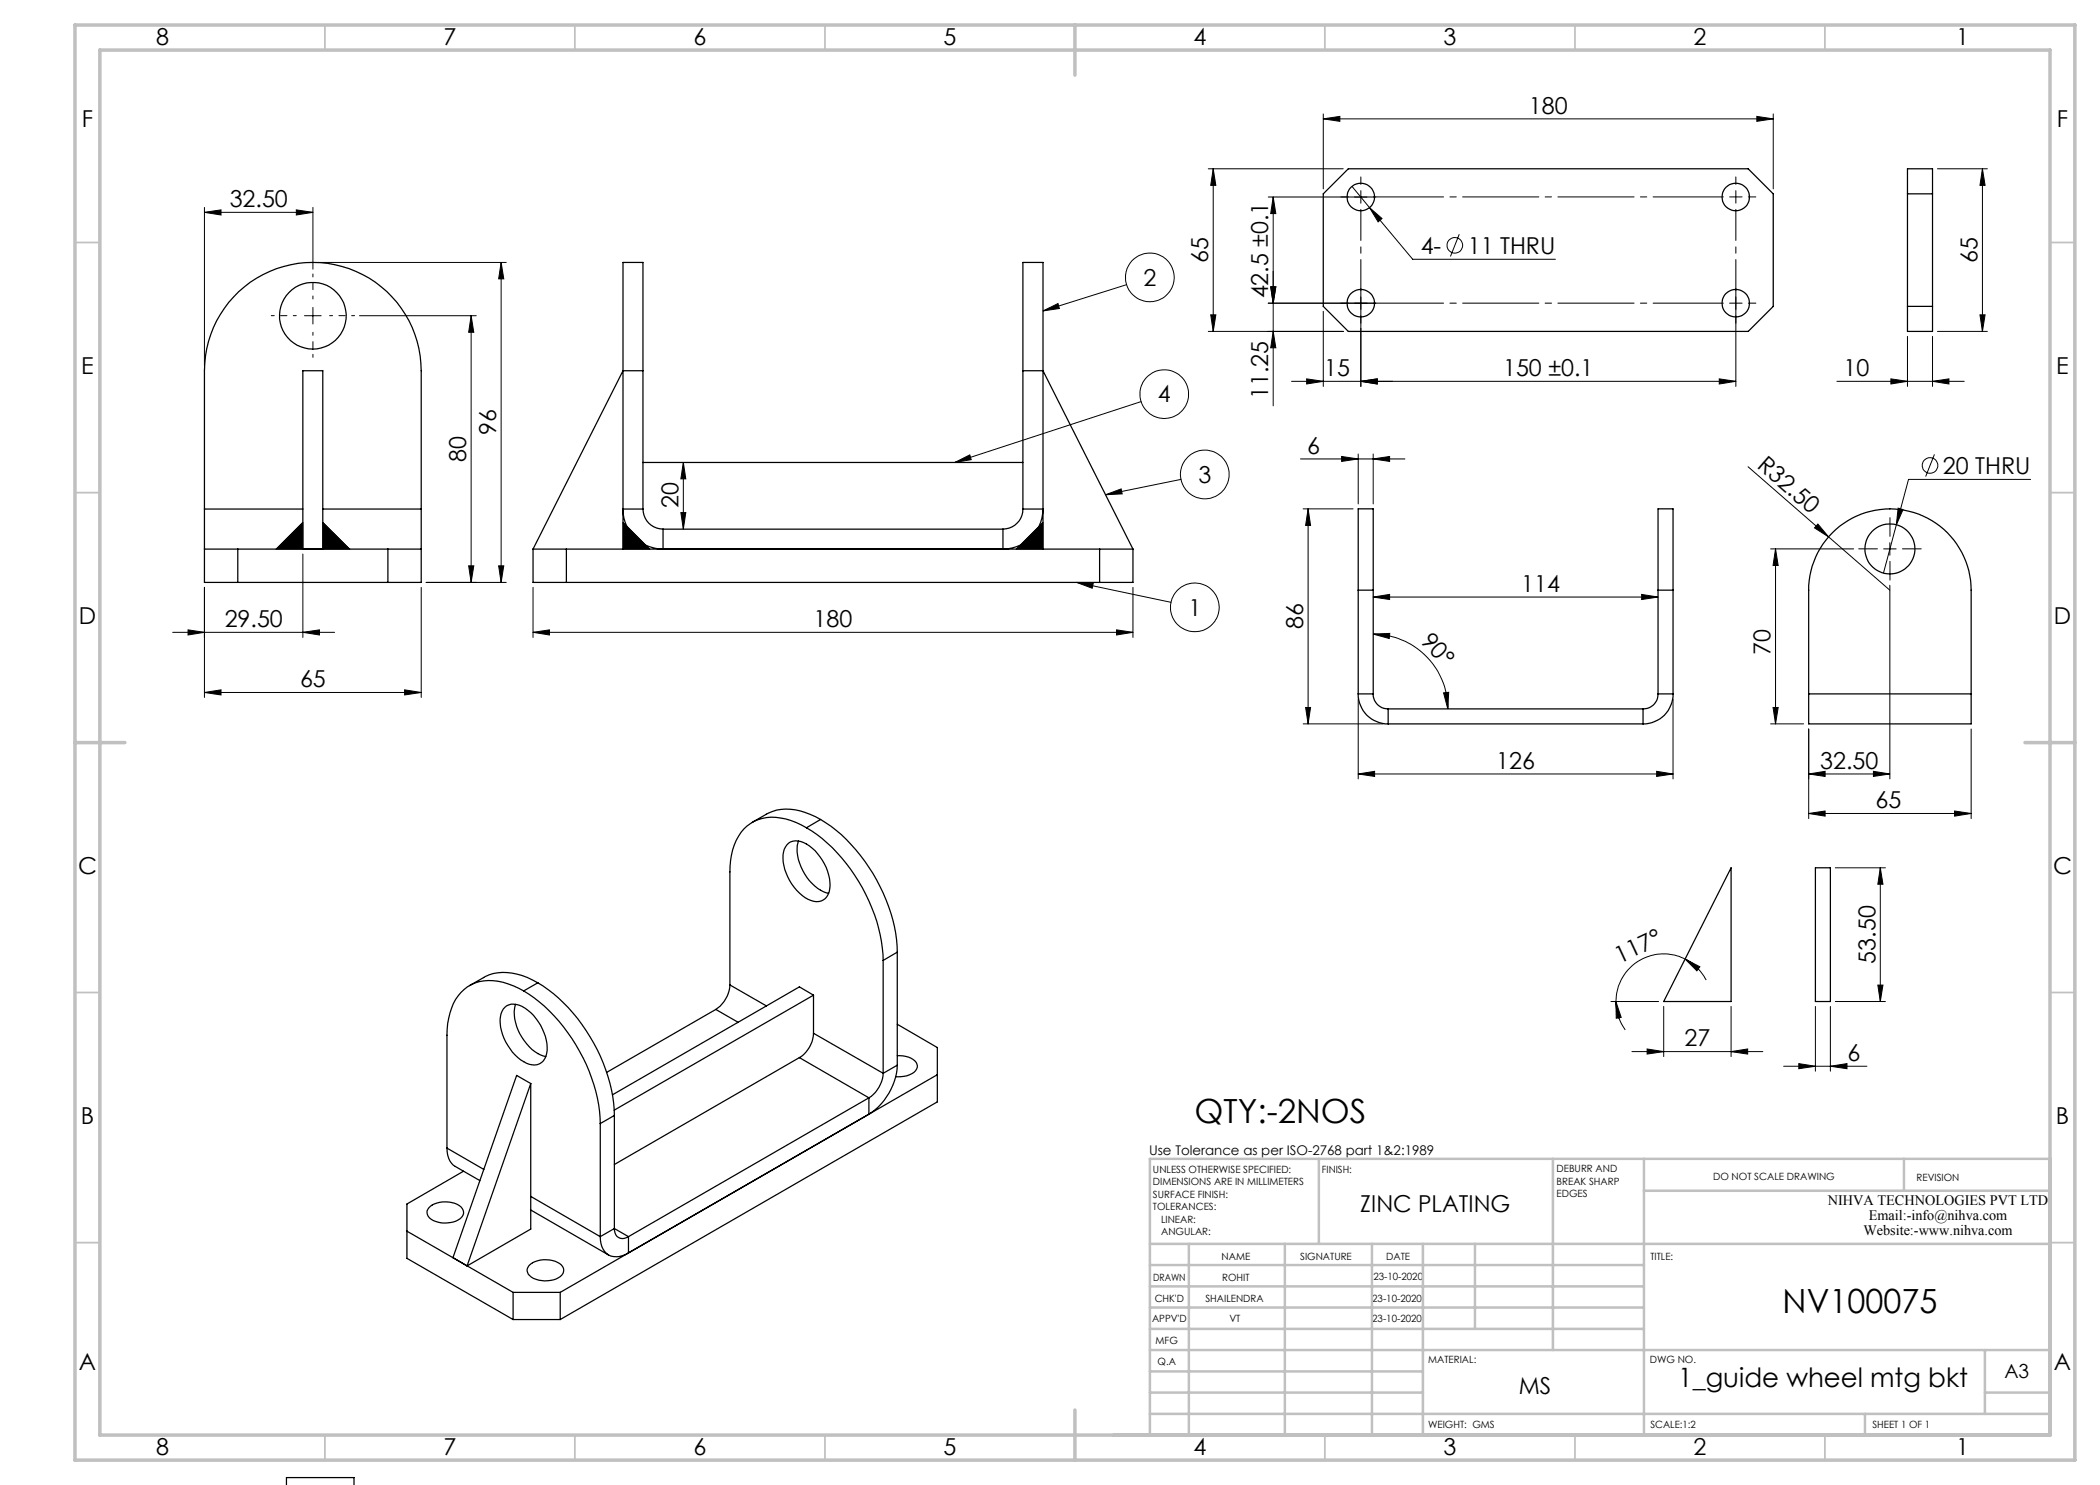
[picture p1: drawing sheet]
<svg xmlns="http://www.w3.org/2000/svg" width="420mm" height="297mm" viewBox="0 0 420 297" stroke-linecap="round" stroke-linejoin="round" font-family="sans-serif">
<g fill="none" stroke="#000" stroke-width=".2">
<path d="M241.7 33.8h26.9M242.6 33.8l.6 3.3h-1.1zM242.6 33.8v32.5M253.6 39.4h21.6M254.6 39.4v41.8M254.6 39.4l.6 3.3h-1.1zM264.7 23.8l3.3-.5v1zM264.7 22.8v15M264.7 23.8h89.9M270.4 37.3l3.5 4.2M272.2 38.1v2.5M351.4 23.3l3.2 .5-3.2 .5z"/>
<path d="M354.6 22.8v15M387.5 33.8h10M396.5 33.8l.5 3.3h-1zM396.5 33.8v32.5M40.9 42.5l3.3-.5v1zM40.9 41.5v31.7M40.9 42.5h21.7M59.3 42l3.3 .5-3.3 .5zM62.6 41.5v12.3M63.6 52.5h37.6M100.2 52.5l.6 3.3h-1.1zM100.2 52.5v64"/>
<path d="M225.3 56.9l-16.7 5.3M254.1 57.4h1.1l-.6 3.2zM272.2 57.6v19.7M273.9 41.5l2.5 2.2-.8 .7zM273.9 41.5l8.6 10.4h28.6M291.9 46.8l-1.8 4.5M347.2 57.6v19.7M60.9 63.1h3.3M62.6 61.5v3.3M71.9 63.1h23.3M94.2 63.1v53.4M94.2 63.1l.6 3.4h-1.1z"/>
<path d="M208.6 62.2l3-1.5 .3 1zM241.7 66.3h26.9M242.1 63h1.1l-.6 3.3zM254.6 66.3l.6 3.3h-1.1zM258.3 76.3h88.9M261.3 75.8l3.4 .5-3.4 .5zM264.7 62.3v15M272.2 76.3l3.2-.5v1zM275.2 60.6h-21.6M343.9 75.8l3.3 .5-3.3 .5zM367.4 76.3h25.5M378.2 75.8l3.3 .5-3.3 .5z"/>
<path d="M381.5 67.3v10M386.5 76.3l3.3-.5v1zM386.5 67.3v10M387.5 66.3h10M396 63h1l-.5 3.3zM136.7 92.5l.5 3.3h-1zM136.7 92.5v13.3M191 92.5l3-1.5 .2 .9zM221.1 99l3.1-1.2 .2 1zM228.2 80.3l-37.2 12.2M236.2 95.9l-15.1 3.1M260.1 91.8h20.9"/>
<path d="M268.3 91.3l3.3 .5-3.3 .5zM271.6 90.8v10M274.6 91.8l3.3-.5v1zM274.6 90.8v10M349.6 93.3l28.4 24.7M386.9 90.9l-1.8 4.4M406.1 95.9h-24.4l-5 18.7M40.9 117.5v22M60.6 104.5l-5.4 5.3M60.6 110.8v16.7M60.6 104.5v5.3h-5.4zM64.6 104.5l5.3 5.3"/>
<path d="M64.6 104.5l5.3 5.3h-5.3zM84.2 117.5v22M85.2 116.5h16M93.7 113.2h1.1l-.6 3.3zM99.7 113.2h1.1l-.6 3.3zM106.6 117.5v10M124.6 104.5l5.3 5.3h-5.3zM124.6 104.5l5.3 5.3M136.2 102.5h1l-.5 3.3zM208.6 104.5v5.3h-5.3zM208.6 104.5l-5.3 5.3M215.3 116.5l3.4 .2-.3 .9z"/>
<path d="M215.3 116.5l18.9 4M226.6 117.5v10M260.6 101.8h10M261.6 101.8v43M261.6 101.8l.5 3.3h-1zM274.6 119.4l3.3-.5v1zM274.6 119.4h57M328.3 118.9l3.3 .5-3.3 .5zM354.1 109.8h16.6M355.1 109.8v35M355.1 109.8l.5 3.3h-1zM363.6 104.8l2.1 2.6-2.8-1.8z"/>
<path d="M376.7 109.8h2.5M378 108.5v2.6M378 117v38.8M379.6 101.6l1 .3-1.3 3zM34.5 126.5h32.4M37.6 126l3.3 .5-3.3 .5zM40.9 138.5l3.3-.5v1zM40.9 138.5h43.3M60.6 126.5l3.3-.5v1zM80.9 138l3.3 .5-3.3 .5zM106.6 126.5l3.3-.5v1zM106.6 126.5h120"/>
<path d="M223.3 126l3.3 .5-3.3 .5zM271.6 139.8v16M274.6 126.8l3.4-.1-.2 1zM274.6 126.8a15 15 0 0 1 15 15M288.7 138.6l1-.1-.1 3.3zM334.6 139.8v16M260.6 144.8h16M261.1 141.5h1l-.5 3.3zM271.6 154.8l3.3-.5v1zM271.6 154.8h63M331.3 154.3l3.3 .5-3.3 .5zM354.1 144.8h6.6"/>
<path d="M354.6 141.5h1l-.5 3.3zM361.7 154.8l3.3-.5v1zM361.7 145.8v17.9M361.7 154.8h16.3M374.7 154.3l3.3 .5-3.3 .5zM394.2 145.8v17.9M361.7 162.7l3.3-.5v1zM361.7 162.7h32.5M367.1 173.6h10M376.1 173.6l.5 3.2h-1zM376.1 173.6v26.7M390.9 162.2l3.3 .5-3.3 .5z"/>
<path d="M337 191.8l3 1.6-.6 .8zM337 191.8a9.5 9.5 0 0 0-13.8 8.5M337 191.8a9.8 9.8 0 0 1 4.2 4.2M375.6 197h1l-.5 3.3zM322.2 200.3h9.5M323.2 200.3l1 3.2-.9 .2zM323.2 200.3a9.9 9.9 0 0 0 1.8 5.7M326.4 210.3h26.2M329.4 209.8l3.3 .5-3.3 .5zM332.7 201.3v10M346.2 210.3l3.3-.5v1zM346.2 201.3v10"/>
<path d="M356.7 213.3h16.7M359.8 212.7l3.3 .6-3.3 .4zM363.1 201.3v12.9M366.1 213.3l3.3-.6v1zM366.1 201.3v12.9M367.1 200.3h10"/>
<circle cx="230" cy="55.5" r="4.9"/>
<circle cx="291" cy="49.1" r="1.55"/>
<circle cx="232.8" cy="78.8" r="4.9"/>
<circle cx="241" cy="94.9" r="4.9"/>
<circle cx="386" cy="93.1" r="1.55"/>
<circle cx="239" cy="121.5" r="4.9"/>
</g>
<g fill="none" stroke="#000" stroke-width=".2" stroke-dasharray="15.2 1.3 1.3 1.3">
<path d="M269.7 39.4h-1.5M272.2 36.9v-1.5M347.2 39.4v-1.3M347.2 39.4h-1.3M347.2 39.4v1.2M347.2 39.4h1.2M347.2 36.9v-1.5M349.7 39.4h1.5M269.7 60.6h-1.5M272.2 60.6v-1.2M272.2 60.6h-1.3M272.2 60.6v1.3"/>
<path d="M272.2 60.6h1.2M272.2 63.1v1.5M347.2 60.6v-1.2M347.2 60.6h-1.3M347.2 60.6v1.3M347.2 60.6h1.2M347.2 63.1v1.5M349.7 60.6h1.5M375.5 109.8h-3.8M378 107.3v-3.8M378 112.3v3.7M380.5 109.8h3.7"/>
</g>
<path d="M274.7 39.4h70M274.7 60.6h70" fill="none" stroke="#000" stroke-width=".2" stroke-dasharray="15.2 1.3 1.3 1.3" stroke-dashoffset="1.2"/>
<path d="M272.2 58.1v-16.2M347.2 58.1v-16.2" fill="none" stroke="#000" stroke-width=".2" stroke-dasharray="15.2 1.3 1.3 1.3" stroke-dashoffset="9"/>
<path d="M62.6 59.8v-5M59.3 63.1h-5M62.6 66.5v5M65.9 63.1h5" fill="none" stroke="#000" stroke-width=".2" stroke-dasharray="15.2 1.3 1.3 1.3" stroke-dashoffset="14.6"/>
<g fill="none" stroke="#c0c0c0" stroke-width=".35">
<path d="M65 5v5M115 5v5M165 5v5M265 5v5M315 5v5M365 5v5M15 48.5h5M410 48.5h5M15 98.5h5M410 98.5h5M15 198.5h5M410 198.5h5"/>
<path d="M15 248.5h5M410 248.5h5M65 287v5M115 287v5M165 287v5M265 287v5M315 287v5M365 287v5"/>
</g>
<g fill="none" stroke="#c0c0c0" stroke-width=".5">
<path d="M263.8 231.8v17M310.6 231.8v38.2M328.8 231.8v55.2M328.8 238.2h81.2M380.8 231.8v6.4M410 231.8h-180v55.2M230 248.8h180M230 257.3h98.8M230 253h98.8M237.8 248.8v38.2M257 248.8v38.2M274.4 248.8v38.2"/>
<path d="M284.6 248.8v38.2M295 248.8v17M230 265.8h98.8M230 261.5h98.8M230 278.5h54.6M230 274.3h54.6M230 270h180M397 278.5h13M397 270v12.8M230 282.8h180M373 282.8v4.2"/>
</g>
<path d="M15 5h400v287h-400zM20 10h390v277h-390zM215 5v10M15 148.5h10M405 148.5h10M215 282v10" fill="none" stroke="#c0c0c0" stroke-width=".7"/>
<g fill="#000">
<path d="M363.6 104.8l2.1 2.6-2.8-1.8z"/>
<path d="M242.6 33.8l.6 3.3h-1.1zM242.1 63h1.1l-.6 3.3zM254.1 57.4h1.1l-.6 3.2zM254.6 66.3l.6 3.3h-1.1z"/>
<path d="M264.7 23.8l3.3-.5v1zM351.4 23.3l3.2 .5-3.2 .5z"/>
<path d="M396.5 33.8l.5 3.3h-1zM396 63h1l-.5 3.3z"/>
<path d="M40.9 42.5l3.3-.5v1zM59.3 42l3.3 .5-3.3 .5z"/>
<path d="M94.2 63.1l.6 3.4h-1.1zM93.7 113.2h1.1l-.6 3.3zM100.2 52.5l.6 3.3h-1.1zM99.7 113.2h1.1l-.6 3.3zM254.6 39.4l.6 3.3h-1.1zM254.1 57.4h1.1l-.6 3.2zM261.6 101.8l.5 3.3h-1zM261.1 141.5h1l-.5 3.3zM355.1 109.8l.5 3.3h-1zM354.6 141.5h1l-.5 3.3zM136.7 92.5l.5 3.3h-1zM136.2 102.5h1l-.5 3.3z"/>
<path d="M261.3 75.8l3.4 .5-3.4 .5zM272.2 76.3l3.2-.5v1z"/>
<path d="M386.5 76.3l3.3-.5v1zM378.2 75.8l3.3 .5-3.3 .5z"/>
<path d="M64.6 104.5v5.3h5.3zM60.6 104.5v5.3h-5.4z"/>
<path d="M215.3 116.5l3.4 .2-.3 .9zM221.1 99l3.1-1.2 .2 1zM208.6 62.2l3-1.5 .3 1zM191 92.5l3-1.5 .2 .9zM124.6 104.5v5.3h5.3zM208.6 104.5v5.3h-5.3z"/>
<path d="M328.3 118.9l3.3 .5-3.3 .5zM274.6 119.4l3.3-.5v1z"/>
<path d="M40.9 138.5l3.3-.5v1zM80.9 138l3.3 .5-3.3 .5zM272.2 76.3l3.2-.5v1zM343.9 75.8l3.3 .5-3.3 .5zM273.9 41.5l1.7 2.9 .8-.7zM268.3 91.3l3.3 .5-3.3 .5zM274.6 91.8l3.3-.5v1zM361.7 162.7l3.3-.5v1zM390.9 162.2l3.3 .5-3.3 .5zM379.6 101.6l-.3 3.3 1.3-3zM329.4 209.8l3.3 .5-3.3 .5zM346.2 210.3l3.3-.5v1zM359.8 212.7l3.3 .6-3.3 .4zM366.1 213.3l3.3-.6v1zM106.6 126.5l3.3-.5v1zM223.3 126l3.3 .5-3.3 .5z"/>
<path d="M60.6 126.5l3.3-.5v1zM37.6 126l3.3 .5-3.3 .5z"/>
<path d="M271.6 154.8l3.3-.5v1zM331.3 154.3l3.3 .5-3.3 .5z"/>
<path d="M288.7 138.6l1-.1-.1 3.3zM274.6 126.8l3.4-.1-.2 1z"/>
<path d="M374.7 154.3l3.3 .5-3.3 .5zM361.7 154.8l3.3-.5v1z"/>
<path d="M337 191.8l3 1.6-.6 .8zM323.2 200.3l1 3.2-.9 .2z"/>
<path d="M375.6 197h1l-.5 3.3zM376.1 173.6l.5 3.2h-1z"/>
</g>
<g fill="none" stroke="#000" stroke-width=".25">
<path d="M264.7 38.8l5-5h79.9l5 5v22.5l-5 5h-79.9l-5-5zM381.5 33.8h5v32.5h-5zM381.5 38.8h5M124.6 74.2v-21.7h4v21.7M124.6 74.2h4M124.6 74.2v35.6M124.6 74.2l-18 35.6M128.6 74.2v27.6M204.6 74.2v-21.7h4v21.7M204.6 74.2h4M204.6 74.2v27.6M208.6 74.2v35.6"/>
<path d="M208.6 74.2l18 35.6M381.5 61.3h5M128.6 92.5h76M40.9 101.8v-27.6a21.7 21.7 0 0 1 21.7-21.7 21.7 21.7 0 0 1 21.6 21.7v27.6M40.9 101.8v8M40.9 109.8v6.7h43.3v-6.7M40.9 109.8h43.3M40.9 101.8h19.7M47.6 109.8v6.7M60.6 109.8v-35.6h4v35.6M64.6 101.8h19.6M77.6 109.8v6.7"/>
<path d="M84.2 101.8v8M106.6 109.8h120M106.6 109.8v6.7h120v-6.7M113.3 109.8v6.7M128.6 101.8a4 4 0 0 0 4 4M128.6 101.8h-4a8 8 0 0 0 8 8v-4M132.6 105.8h68M204.6 101.8a4 4 0 0 1-4 4M204.6 101.8h4a8 8 0 0 1-8 8v-4M219.9 109.8v6.7M271.6 118v-16.2h3v16.2M271.6 118h3"/>
<path d="M271.6 118v20.8M274.6 118v20.8M331.6 118v-16.2h3v16.2M331.6 118h3M331.6 118v20.8M334.6 118v20.8M271.6 138.8a5.9 5.9 0 0 0 6 6M271.6 138.8h3M274.6 138.8a2.93 2.93 0 0 0 3 3M331.6 138.8a2.93 2.93 0 0 1-3 3M331.6 138.8h3M334.6 138.8a5.9 5.9 0 0 1-6 6"/>
<path d="M361.7 138.8v-20.8a16.2 16.2 0 0 1 16.3-16.2 16.2 16.2 0 0 1 16.2 16.2v20.8M361.7 138.8v6h32.5v-6M361.7 138.8h32.5M277.6 144.8h51M277.6 141.8v3M277.6 141.8h51M328.6 141.8v3M157.4 169a2.96 2.96 0 0 1 3.9-.2 10.1 10.1 0 0 1 4.6 9 2.72 2.72 0 0 1-4.3 2 10 10 0 0 1-4.9-9.4l.1-.5zM159.7 168.2a8.8 8.8 0 0 0 2.2 7.9l1.6 1.6a4.8 4.8 0 0 0 2.2 .9M161.3 165.6a32.8 32.8 0 0 1 13.1 16 29.4 29.4 0 0 1 2.2 10.5M161.3 165.6a11.7 11.7 0 0 0-9.7-1.7 8.7 8.7 0 0 0-5.3 7.1l-.3 3.4v22.6M164.1 163.9a33.2 33.2 0 0 1 13.1 16 27.9 27.9 0 0 1 2.3 10.5"/>
<path d="M164.1 163.9a12.6 12.6 0 0 0-8.8-1.9 16.5 16.5 0 0 0-4.8 2.5M164.1 163.9l-2.8 1.7M346.2 173.6v26.7h-13.5zM363.1 173.6h3v26.7h-3zM104.7 198.2a33.9 33.9 0 0 1 14.1 18.8l.9 3.9 .4 3.8M104.7 198.2a11.7 11.7 0 0 0-9.6-1.6 8.8 8.8 0 0 0-5.4 7l-.3 3.4v22.6M107.6 196.6a33.5 33.5 0 0 1 14 18.7l1 4 .3 3.8M107.6 196.6a11.7 11.7 0 0 0-9.7-1.7l-4 2.2M107.6 196.6l-2.9 1.6M146 197a6.4 6.4 0 0 1-2.8 4.9M146 197l7.3 4.2M162.7 199l-39.9 23"/>
<path d="M162.7 199v7.7M162.7 199l-2.8-1.6-37.4 21.6M176.6 192.1v22.6M179.5 190.4l-2.9 1.7M179.5 190.4v22.6M101 201.5a3.2 3.2 0 0 1 4 .1 10.3 10.3 0 0 1 4.4 8.5 2.8 2.8 0 0 1-1.6 2.7 2.8 2.8 0 0 1-3.1-.5 10 10 0 0 1-4.6-8.9 3.3 3.3 0 0 1 .9-1.9zM103.1 200.9a8.9 8.9 0 0 0 2.2 7.9 6.9 6.9 0 0 0 3.8 2.5M106.2 216.7l-2.9-1.6-12.7 36.4 2.8 1.7M106.2 216.7l-12.8 36.5M106.2 216.7v29.1l-12.8 7.4M143.2 201.9l-21.9 12.6M143.2 201.9l4.4 2.6"/>
<path d="M159.9 211.5l-37 21.4M159.9 211.5l13.9 8.1M162.7 206.7a6 6 0 0 1-2.8 4.8M162.7 206.7l13.9 8M173.8 219.6l-48.1 27.7M176.6 214.7a6.3 6.3 0 0 1-2.8 4.9M179.5 213a12.5 12.5 0 0 1-5.7 9.8v-3.2M179.5 211.1a4 4 0 0 1 3.9 1.7 1.75 1.75 0 0 1-1.5 2.1l-1.1 .4h-1.7M179.5 213l-2.9 1.7M179.5 204.9l8 4.6v10.9l-75.5 43.5M187.5 214.9l-75.5 43.6M89.4 229.6a4.1 4.1 0 0 0 1.7 3.7l4.9 2.8"/>
<path d="M89.4 229.6l7.4 4.3M92.7 234.2l-11.3 6.6v10.9l21.2 12.2M106.2 239.3l13.9 8M120.1 224.7v22.6M122.9 223.1l-2.8 1.6M122.9 223.1v22.6M81.4 246.2l21.2 12.3M86.1 241.3a5.4 5.4 0 0 1 6.1 .1 1.51 1.51 0 0 1-.5 2.6 5.1 5.1 0 0 1-6-.7 1.38 1.38 0 0 1 .4-2zM102.6 258.5h9.4M102.6 258.5v5.4M105.8 253.1a5.2 5.2 0 0 1 6.5-.1 1.55 1.55 0 0 1-.6 2.5 5.4 5.4 0 0 1-5.8-.4 1.34 1.34 0 0 1-.1-2zM106.2 242l15.5 9"/>
<path d="M112 258.5v5.4M120.1 247.3a3.6 3.6 0 0 0 2.6 4 4.2 4.2 0 0 0 3-.7v-3.3M122.9 245.7a1.73 1.73 0 0 0 .8 1.8 1.73 1.73 0 0 0 2-.2M122.9 245.7l-2.8 1.6M122.9 245.7l2.8 1.6M102.6 263.9h9.4M57.3 297.1v-1.6h13.5v1.6"/>
<circle cx="272.1" cy="39.4" r="2.75"/>
<circle cx="347.1" cy="39.4" r="2.75"/>
<circle cx="62.6" cy="63.2" r="6.7"/>
<circle cx="272.1" cy="60.6" r="2.75"/>
<circle cx="347.1" cy="60.6" r="2.75"/>
<circle cx="378" cy="109.8" r="5"/>
</g>
<g font-size="6.7">
<text x="238.9" y="224.5">QTY:-2NOS</text>
<text x="356.5" y="262.7">NV100075</text>
</g>
<text font-size="5.3" x="335.7" y="277.4">1_guide wheel mtg bkt</text>
<g font-size="4.7">
<text x="31.2" y="9">8</text>
<text x="88.7" y="9">7</text>
<text x="138.7" y="9">6</text>
<text x="188.7" y="9">5</text>
<text x="238.7" y="9">4</text>
<text x="288.7" y="9">3</text>
<text x="338.7" y="9">2</text>
<text x="391.2" y="9">1</text>
<text x="305.8" y="22.7">180</text>
<text x="16.4" y="25.5">F</text>
<text x="411.4" y="25.5">F</text>
<text x="45.9" y="41.5">32.50</text>
<text x="241.7" y="52.6" transform="rotate(-90 241.7 52.6)">65</text>
<text x="284.1" y="50.8">4-</text>
<text x="293.5" y="50.8">11 THRU</text>
<text x="395.5" y="52.6" transform="rotate(-90 395.5 52.6)">65</text>
<text x="228.7" y="57.1">2</text>
<text x="253.7" y="59.7" transform="rotate(-90 253.7 59.7)">42.5 ±0.1</text>
<text x="16.3" y="74.7">E</text>
<text x="264.8" y="75.2">15</text>
<text x="300.6" y="75.2">150 ±0.1</text>
<text x="368.7" y="75.2">10</text>
<text x="411.2" y="74.7">E</text>
<text x="231.6" y="80.5">4</text>
<text x="253.7" y="79.9" transform="rotate(-90 253.7 79.9)">11.25</text>
<text x="99.2" y="87" transform="rotate(-90 99.2 87)">96</text>
<text x="93.2" y="92.4" transform="rotate(-90 93.2 92.4)">80</text>
<text x="261.4" y="90.8">6</text>
<text x="351.2" y="93.4" transform="rotate(41 351.2 93.4)">R32.50</text>
<text x="388.6" y="94.8">20 THRU</text>
<text x="135.7" y="101.6" transform="rotate(-90 135.7 101.6)">20</text>
<text x="239.7" y="96.6">3</text>
<text x="304.3" y="118.4">114</text>
<text x="15.8" y="124.7">D</text>
<text x="44.9" y="125.5">29.50</text>
<text x="162.7" y="125.5">180</text>
<text x="237.7" y="123.1">1</text>
<text x="260.6" y="125.9" transform="rotate(-90 260.6 125.9)">86</text>
<text x="410.8" y="124.7">D</text>
<text x="284" y="128.3" transform="rotate(47 284 128.3)">90°</text>
<text x="354.1" y="130.9" transform="rotate(-90 354.1 130.9)">70</text>
<text x="60" y="137.5">65</text>
<text x="299.3" y="153.8">126</text>
<text x="364" y="153.8">32.50</text>
<text x="375.1" y="161.7">65</text>
<text x="15.6" y="174.7">C</text>
<text x="410.6" y="174.7">C</text>
<text x="323.9" y="192.8" transform="rotate(-25 323.9 192.8)">117°</text>
<text x="375.1" y="192.7" transform="rotate(-90 375.1 192.7)">53.50</text>
<text x="336.9" y="209.3">27</text>
<text x="369.5" y="212.2">6</text>
<text x="16.2" y="224.7">B</text>
<text x="411.2" y="224.7">B</text>
<text x="272.1" y="242.4">ZINC PLATING</text>
<text x="15.8" y="274">A</text>
<text x="410.8" y="274">A</text>
<text x="303.7" y="278.9">MS</text>
<text x="31.2" y="291">8</text>
<text x="88.7" y="291">7</text>
<text x="138.7" y="291">6</text>
<text x="188.7" y="291">5</text>
<text x="238.7" y="291">4</text>
<text x="288.7" y="291">3</text>
<text x="338.7" y="291">2</text>
<text x="391.2" y="291">1</text>
</g>
<text font-size="3.9" x="400.9" y="275.5">A3</text>
<g font-size="2.9">
<text x="365.6" y="241">NIHVA TECHNOLOGIES PVT LTD</text>
<text x="373.8" y="244">Email:-info@nihva.com</text>
<text x="372.7" y="247">Website:-www.nihva.com</text>
</g>
<text font-size="2.7" x="229.8" y="231.1">Use Tolerance as per ISO-2768 part 1&amp;2:1989</text>
<g font-size="2">
<text x="230.6" y="234.6">UNLESS OTHERWISE SPECIFIED:</text>
<text x="230.6" y="237.1">DIMENSIONS ARE IN MILLIMETERS</text>
<text x="230.6" y="239.6">SURFACE FINISH:</text>
<text x="264.4" y="234.6">FINISH:</text>
<text x="311.3" y="234.5">DEBURR AND</text>
<text x="311.3" y="237">BREAK SHARP</text>
<text x="311.3" y="239.5">EDGES</text>
<text x="342.6" y="236">DO NOT SCALE DRAWING</text>
<text x="383.3" y="236.2">REVISION</text>
<text x="230.6" y="242.1">TOLERANCES:</text>
<text x="232.2" y="244.6">LINEAR:</text>
<text x="232.2" y="247.1">ANGULAR:</text>
<text x="244.3" y="252">NAME</text>
<text x="260" y="251.9">SIGNATURE</text>
<text x="277.2" y="251.9">DATE</text>
<text x="330.1" y="251.9">TITLE:</text>
<text x="230.6" y="256.1">DRAWN</text>
<text x="244.4" y="256.1">ROHIT</text>
<text x="274.7" y="255.9">23-10-2020</text>
<text x="230.9" y="260.3">CHK'D</text>
<text x="241.1" y="260.3">SHAILENDRA</text>
<text x="274.4" y="260.3">23-10-2020</text>
<text x="230.4" y="264.4">APPV'D</text>
<text x="231.1" y="268.8">MFG</text>
<text x="245.9" y="264.4">VT</text>
<text x="274.4" y="264.4">23-10-2020</text>
<text x="231.5" y="273">Q.A</text>
<text x="285.6" y="272.5">MATERIAL:</text>
<text x="330" y="272.5">DWG NO.</text>
<text x="285.6" y="285.5">WEIGHT: GMS</text>
<text x="330.1" y="285.6">SCALE:1:2</text>
<text x="374.5" y="285.6">SHEET 1 OF 1</text>
</g>
</svg>
